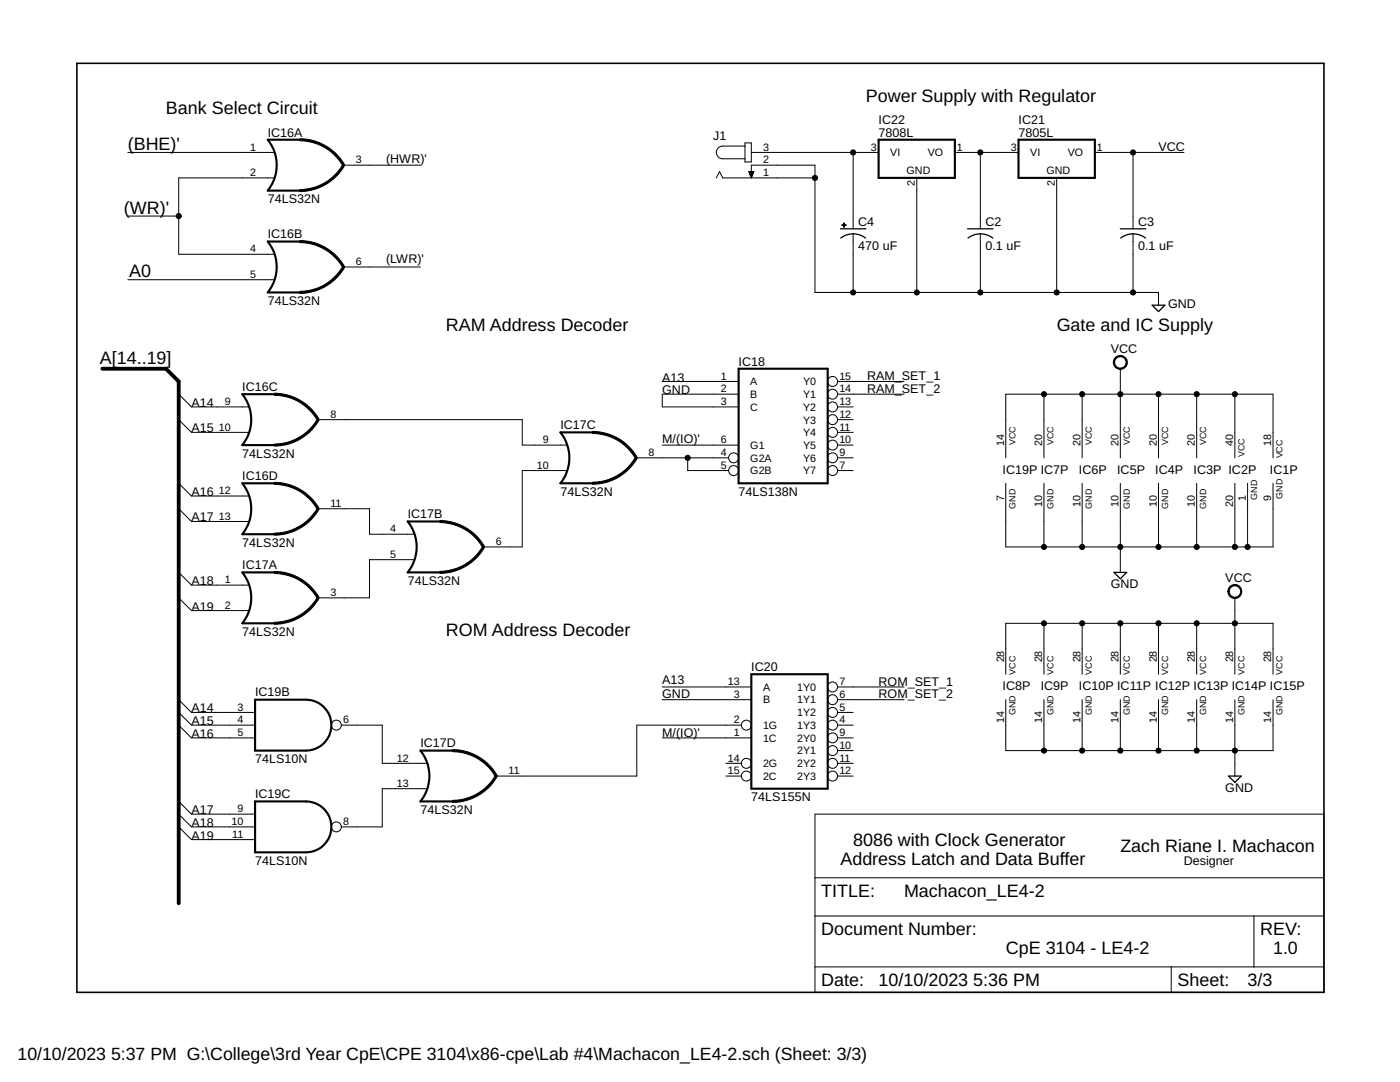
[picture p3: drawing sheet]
<svg xmlns="http://www.w3.org/2000/svg" width="279mm" height="216mm" viewBox="0 0 279 216" stroke-linecap="round" stroke-linejoin="round" font-family="sans-serif">
<path d="M15.3 12.6h248.9v185.4h-248.9z" fill="none" stroke="#000" stroke-width=".32"/>
<g fill="none" stroke="#000" stroke-width=".2">
<path d="M25.5 30.4h29.2M54.7 35.5h-19v15.2h19M68.7 33h15.2M143 35.5l.6-1.3 .6 1.3h18.4M148.7 29.1h-4.5a1.27 1.27 0 0 0-1.2 1.3 1.27 1.27 0 0 0 1.2 1.3h4.5M148.7 28.5h1.2v3.8h-1.2zM149.4 34.2h1.1l-.6 1.3zM149.5 34.3h.9M149.5 34.5h.8M149.6 34.6h.7M149.6 34.7h.7M149.7 34.8h.5"/>
<path d="M149.7 34.9h.5M149.8 35.1h.3M149.8 35.2h.3M149.9 35.3h.1M149.9 35.4h.1M149.9 35.5v-2.5h12.7v25.4h68.6v2.5M149.9 30.4h25.4M170.3 30.4v15.3M183 35.5v22.9M190.6 30.4h12.7M195.6 30.4v15.3M210.9 35.5v22.9"/>
<path d="M218.5 30.4h17.8M226.1 30.4v15.3M25.5 55.8h29.2M25.5 43.1h10.2M68.7 53.3h15.2M170.3 46.7v11.7M195.6 46.7v11.7M226.1 46.7v11.7M35.7 78.7l2.5 2.5h11.4M132.2 76.1h15.2M147.4 78.7h-15.2v2.5h15.2M167.2 76.1h13.2"/>
<path d="M167.2 78.7h13.2M208.3 78.7v12.7M216 78.7v12.7M223.6 73.6v17.8M231.2 78.7v12.7M238.8 78.7v12.7M246.4 78.7v12.7M35.7 83.7l2.5 2.6h11.4M35.7 96.4l2.5 2.6h11.4M63.6 83.7h40.6v5.1h8.9M113.1 93.9h-8.9v15.2h-7.6M127.1 91.4h18.3"/>
<path d="M132.2 88.8h15.2M137.2 91.4v2.5h8.2M167.2 81.2h3.1M167.2 86.3h3.1M167.2 83.7h3.1M167.2 88.8h3.1M167.2 93.9h3.1M167.2 91.4h3.1M200.7 96.4v12.7h53.4v-12.7M200.7 91.4v-12.7h53.4v12.7M208.3 96.4v12.7M216 96.4v12.7"/>
<path d="M223.6 96.4v17.8M231.2 96.4v12.7M238.8 96.4v12.7M246.4 96.4v12.7M249 96.4v12.7M35.7 101.5l2.5 2.6h11.4M35.7 114.2l2.5 2.6h11.4M35.7 119.3l2.5 2.5h11.4M63.6 101.5h10.1v5.1h8.9M82.6 111.7h-8.9v7.6h-10.1M246.4 119.3v15.2M35.7 139.6l2.5 2.6h12.7"/>
<path d="M132.2 139.6h17.7M132.2 137.1h17.7M167.2 139.6h13.2M167.2 137.1h13.2M200.7 139.6v10.2h53.4v-10.2M200.7 134.5v-10.1h53.4v10.1M208.3 124.4v10.1M208.3 139.6v10.2M216 124.4v10.1M216 139.6v10.2M223.6 124.4v10.1M223.6 139.6v10.2"/>
<path d="M231.2 124.4v10.1M231.2 139.6v10.2M238.8 124.4v10.1M238.8 139.6v10.2M246.4 139.6v15.3M35.7 159.9l2.5 2.6h12.7M35.7 142.2l2.5 2.5h12.7M35.7 144.7l2.5 2.5h12.7M68.1 144.7h8.2v7.6h8.9M85.2 157.4h-8.9v7.6h-8.2M132.2 147.2h17.7M144.9 152.3h3.1"/>
<path d="M144.9 154.9h3.1M148 144.7h-20.9v10.2h-28M167.2 142.2h3.1M167.2 144.7h3.1M167.2 147.2h3.1M167.2 152.3h3.1M167.2 154.9h3.1M167.2 149.8h3.1M35.7 162.5l2.5 2.5h12.7M35.7 165l2.5 2.5h12.7M162.6 162.5h101.6v35.5h-101.6zM162.6 175.2h101.6"/>
<path d="M162.6 182.8h101.6M162.6 192.9h101.6M233.7 192.9v5.1M250.3 182.8v10.1"/>
<circle cx="166.2" cy="78.7" r=".99"/>
<circle cx="166.2" cy="76.1" r=".99"/>
<circle cx="146.4" cy="91.4" r=".99"/>
<circle cx="146.4" cy="93.9" r=".99"/>
<circle cx="166.2" cy="91.4" r=".99"/>
<circle cx="166.2" cy="93.9" r=".99"/>
<circle cx="166.2" cy="88.8" r=".99"/>
<circle cx="166.2" cy="86.3" r=".99"/>
<circle cx="166.2" cy="83.7" r=".99"/>
<circle cx="166.2" cy="81.2" r=".99"/>
<circle cx="166.2" cy="139.6" r=".99"/>
<circle cx="166.2" cy="137.1" r=".99"/>
<circle cx="67.1" cy="144.7" r=".99"/>
<circle cx="148.9" cy="152.3" r=".99"/>
<circle cx="148.9" cy="144.7" r=".99"/>
<circle cx="148.9" cy="154.9" r=".99"/>
<circle cx="166.2" cy="152.3" r=".99"/>
<circle cx="166.2" cy="144.7" r=".99"/>
<circle cx="166.2" cy="149.8" r=".99"/>
<circle cx="166.2" cy="142.2" r=".99"/>
<circle cx="166.2" cy="154.9" r=".99"/>
<circle cx="166.2" cy="147.2" r=".99"/>
<circle cx="67.1" cy="165" r=".99"/>
</g>
<g fill="none" stroke="#000" stroke-width=".42">
<path d="M59.8 27.9h-6.4a8.1 8.1 0 0 1 0 10.1h6.4M175.3 27.9h15.3v7.6h-15.3zM203.3 27.9h15.2v7.6h-15.2zM59.8 48.2h-6.4a8.1 8.1 0 0 1 0 10.2h6.4M54.7 78.7h-6.3a8.1 8.1 0 0 1 0 10.1h6.3M147.4 73.6h17.8v22.8h-17.8zM54.7 96.4h-6.3a8.1 8.1 0 0 1 0 10.2h6.3M118.2 86.3h-6.4a8.1 8.1 0 0 1 0 10.1h6.4M54.7 114.2h-6.3a8.1 8.1 0 0 1 0 10.2h6.3M87.7 104.1h-6.3a8.1 8.1 0 0 1 0 10.1h6.3M50.9 139.6h10.2a5.1 5.1 0 0 1 5 5.1 5.1 5.1 0 0 1-5 5.1h-10.2zM149.9 134.5h15.3v22.9h-15.3z"/>
<path d="M50.9 159.9h10.2a5.1 5.1 0 0 1 5 5.1 5.1 5.1 0 0 1-5 5.1h-10.2zM90.3 149.8h-6.4a8 8 0 0 1 0 10.1h6.4"/>
</g>
<g fill="#000" stroke="#000" stroke-width=".2">
<path d="M59.8 37.8a10 10 0 0 0 8.6-5l.4 .2a10.2 10.2 0 0 1-9 5.2z" fill-rule="evenodd"/>
<path d="M59.8 27.7a10.3 10.3 0 0 1 9 5.2l-.4 .2a10 10 0 0 0-8.6-5z" fill-rule="evenodd"/>
<path d="M59.8 58.1a9.9 9.9 0 0 0 8.6-5l.4 .2a10.4 10.4 0 0 1-9 5.2z" fill-rule="evenodd"/>
<path d="M59.8 48a10.2 10.2 0 0 1 9 5.2l-.4 .2a10 10 0 0 0-8.6-5z" fill-rule="evenodd"/>
<path d="M222.6 71.4a1.4 1.4 0 0 1 2.2 .2 1.4 1.4 0 0 1-.8 2.1 1.4 1.4 0 0 1-1.8-1.4h.2a1.15 1.15 0 0 1 1.7-1.1 1.15 1.15 0 0 1 .2 2 1.15 1.15 0 0 1-1.8-.6l-.1-.3h-.2z" fill-rule="evenodd"/>
<path d="M54.7 88.6a10 10 0 0 0 8.7-5l.3 .2a10.3 10.3 0 0 1-9 5.2z" fill-rule="evenodd"/>
<path d="M54.7 78.5a10.3 10.3 0 0 1 9 5.2l-.3 .2a9.9 9.9 0 0 0-8.7-5z" fill-rule="evenodd"/>
<path d="M118.2 96.2a9.9 9.9 0 0 0 8.6-5l.4 .2a10.3 10.3 0 0 1-9 5.2z" fill-rule="evenodd"/>
<path d="M118.2 86.1a10.3 10.3 0 0 1 9 5.2l-.4 .2a9.9 9.9 0 0 0-8.6-5z" fill-rule="evenodd"/>
<path d="M54.7 106.4a10 10 0 0 0 8.7-5l.3 .2a10.2 10.2 0 0 1-9 5.2z" fill-rule="evenodd"/>
<path d="M54.7 96.2a10.3 10.3 0 0 1 9 5.3l-.3 .2a10 10 0 0 0-8.7-5.1z" fill-rule="evenodd"/>
<path d="M54.7 114a10.3 10.3 0 0 1 9 5.3l-.3 .1a10 10 0 0 0-8.7-5z" fill-rule="evenodd"/>
<path d="M87.8 114a9.9 9.9 0 0 0 8.6-5l.3 .2a10.2 10.2 0 0 1-8.9 5.2z" fill-rule="evenodd"/>
<path d="M87.8 103.9a10.3 10.3 0 0 1 8.9 5.2l-.3 .2a9.9 9.9 0 0 0-8.6-5z" fill-rule="evenodd"/>
<path d="M245.4 117.1a1.39 1.39 0 0 1 2.2 .2 1.39 1.39 0 0 1-.8 2.1 1.39 1.39 0 0 1-1.8-1.4h.3a1.15 1.15 0 0 1 1.6-1.1 1.15 1.15 0 0 1 .3 2 1.15 1.15 0 0 1-1.9-.6v-.3h-.3z" fill-rule="evenodd"/>
<path d="M54.7 124.2a10 10 0 0 0 8.7-5.1l.3 .2a10.2 10.2 0 0 1-9 5.3z" fill-rule="evenodd"/>
<path d="M90.3 159.7a9.9 9.9 0 0 0 8.6-5l.4 .2a10.3 10.3 0 0 1-9 5.2z" fill-rule="evenodd"/>
<path d="M90.3 149.6a10.2 10.2 0 0 1 9 5.2l-.4 .2a9.9 9.9 0 0 0-8.6-5z" fill-rule="evenodd"/>
<circle cx="162.6" cy="35.5" r=".51"/>
<circle cx="170.3" cy="30.4" r=".51"/>
<circle cx="195.6" cy="30.4" r=".51"/>
<circle cx="226.1" cy="30.4" r=".51"/>
<circle cx="35.7" cy="43.1" r=".51"/>
<circle cx="170.3" cy="58.4" r=".51"/>
<circle cx="183" cy="58.4" r=".51"/>
<circle cx="195.6" cy="58.4" r=".51"/>
<circle cx="210.9" cy="58.4" r=".51"/>
<circle cx="226.1" cy="58.4" r=".51"/>
<circle cx="208.3" cy="78.7" r=".51"/>
<circle cx="216" cy="78.7" r=".51"/>
<circle cx="223.6" cy="78.7" r=".51"/>
<circle cx="231.2" cy="78.7" r=".51"/>
<circle cx="238.8" cy="78.7" r=".51"/>
<circle cx="246.4" cy="78.7" r=".51"/>
<circle cx="137.2" cy="91.4" r=".51"/>
<circle cx="208.3" cy="109.1" r=".51"/>
<circle cx="216" cy="109.1" r=".51"/>
<circle cx="223.6" cy="109.1" r=".51"/>
<circle cx="231.2" cy="109.1" r=".51"/>
<circle cx="238.8" cy="109.1" r=".51"/>
<circle cx="246.4" cy="109.1" r=".51"/>
<circle cx="249" cy="109.1" r=".51"/>
<circle cx="208.3" cy="124.4" r=".51"/>
<circle cx="216" cy="124.4" r=".51"/>
<circle cx="223.6" cy="124.4" r=".51"/>
<circle cx="231.2" cy="124.4" r=".51"/>
<circle cx="238.8" cy="124.4" r=".51"/>
<circle cx="246.4" cy="124.4" r=".51"/>
<circle cx="208.3" cy="149.8" r=".51"/>
<circle cx="216" cy="149.8" r=".51"/>
<circle cx="223.6" cy="149.8" r=".51"/>
<circle cx="231.2" cy="149.8" r=".51"/>
<circle cx="238.8" cy="149.8" r=".51"/>
<circle cx="246.4" cy="149.8" r=".51"/>
</g>
<path d="M167.7 45.7h5.1M167.8 47.5a4 4 0 0 1 4.9 0M193.1 45.7h5.1M193.2 47.5a4 4 0 0 1 4.9 0M223.6 45.7h5.1M223.7 47.5a4 4 0 0 1 4.9 0M229.9 60.9h2.6l-1.3 1.3zM222.3 114.2h2.6l-1.3 1.3zM245.2 154.9h2.5l-1.3 1.2z" fill="none" stroke="#000" stroke-width=".25"/>
<path d="M168 44.9h.9v.1h-.9zM168.4 44.5h.1v.9h-.1z" fill="#000" stroke="#000" stroke-width=".2"/>
<path d="M20.4 73.6h12.7l2.6 2.5v104.1" fill="none" stroke="#000" stroke-width=".76"/>
<g font-size="3.6">
<text x="33.1" y="22.8">Bank Select Circuit</text>
<text x="172.8" y="20.3">Power Supply with Regulator</text>
<text x="25.5" y="29.9">(BHE)'</text>
<text x="24.7" y="42.6">(WR)'</text>
<text x="25.8" y="55.3">A0</text>
<text x="89" y="66">RAM Address Decoder</text>
<text x="210.9" y="66">Gate and IC Supply</text>
<text x="19.9" y="72.6">A[14..19]</text>
<text x="89" y="126.9">ROM Address Decoder</text>
<text x="167.7" y="172.6">Address Latch and Data Buffer</text>
<text x="170.3" y="168.8">8086 with Clock Generator</text>
<text x="223.6" y="170.1">Zach Riane I. Machacon</text>
<text x="163.9" y="179">TITLE:</text>
<text x="180.4" y="179">Machacon_LE4-2</text>
<text x="163.9" y="186.6">Document Number:</text>
<text x="200.7" y="190.4">CpE 3104 - LE4-2</text>
<text x="251.5" y="186.6">REV:</text>
<text x="254.1" y="190.4">1.0</text>
<text x="163.9" y="196.7">Date:</text>
<text x="175.3" y="196.7">10/10/2023</text>
<text x="194.2" y="196.7">5:36 PM</text>
<text x="235" y="196.7">Sheet:</text>
<text x="249" y="196.7">3/3</text>
</g>
<g font-size="3.5">
<text x="3.5" y="211.4">10/10/2023</text>
<text x="22.2" y="211.4">5:37 PM G:\College\3rd Year CpE\CPE 3104\x86-cpe\Lab #4\Machacon_LE4-2.sch (Sheet: 3/3)</text>
</g>
<g font-size="2.5">
<text x="53.4" y="27.2">IC16A</text>
<text x="142.3" y="27.9">J1</text>
<text x="175.3" y="27.2">7808L</text>
<text x="175.3" y="24.7">IC22</text>
<text x="203.3" y="27.2">7805L</text>
<text x="203.3" y="24.7">IC21</text>
<text x="77.1" y="32.4">(HWR)'</text>
<text x="231.2" y="30.2">VCC</text>
<text x="53.4" y="40.6">74LS32N</text>
<text x="53.4" y="47.6">IC16B</text>
<text x="171.3" y="45">C4</text>
<text x="196.7" y="45">C2</text>
<text x="227.1" y="45">C3</text>
<text x="77.1" y="52.5">(LWR)'</text>
<text x="171.3" y="49.8">470 uF</text>
<text x="196.7" y="49.8">0.1 uF</text>
<text x="227.1" y="49.8">0.1 uF</text>
<text x="53.4" y="60.9">74LS32N</text>
<text x="233.1" y="61.5">GND</text>
<text x="221.7" y="70.4">VCC</text>
<text x="132.2" y="76.1">A13</text>
<text x="147.4" y="73">IC18</text>
<text x="173.1" y="75.9">RAM_SET_1</text>
<text x="38.2" y="81.2">A14</text>
<text x="48.4" y="78">IC16C</text>
<text x="132.2" y="78.7">GND</text>
<text x="173.1" y="78.4">RAM_SET_2</text>
<text x="38.2" y="86.3">A15</text>
<text x="111.8" y="85.6">IC17C</text>
<text x="132.2" y="88.3">M/(IO)'</text>
<text x="48.4" y="91.4">74LS32N</text>
<text x="48.4" y="95.8">IC16D</text>
<text x="200.1" y="94.5">IC19P IC7P</text>
<text x="215.3" y="94.5">IC6P</text>
<text x="223" y="94.5">IC5P</text>
<text x="230.6" y="94.5">IC4P</text>
<text x="238.2" y="94.5">IC3P IC2P</text>
<text x="253.4" y="94.5">IC1P</text>
<text x="38.2" y="99">A16</text>
<text x="111.8" y="99">74LS32N</text>
<text x="147.4" y="99">74LS138N</text>
<text x="38.2" y="104.1">A17</text>
<text x="81.4" y="103.4">IC17B</text>
<text x="48.4" y="109.1">74LS32N</text>
<text x="48.4" y="113.6">IC17A</text>
<text x="38.2" y="116.8">A18</text>
<text x="81.4" y="116.8">74LS32N</text>
<text x="221.7" y="117.4">GND</text>
<text x="244.5" y="116.1">VCC</text>
<text x="38.2" y="121.8">A19</text>
<text x="48.4" y="126.9">74LS32N</text>
<text x="132.2" y="136.6">A13</text>
<text x="149.9" y="133.9">IC20</text>
<text x="175.3" y="136.8">ROM_SET_1</text>
<text x="200.1" y="137.7">IC8P</text>
<text x="207.7" y="137.7">IC9P</text>
<text x="215.3" y="137.7">IC10P IC11P IC12P IC13P IC14P IC15P</text>
<text x="38.2" y="142.1">A14</text>
<text x="50.9" y="139">IC19B</text>
<text x="132.2" y="139.4">GND</text>
<text x="175.3" y="139.4">ROM_SET_2</text>
<text x="38.2" y="144.7">A15</text>
<text x="38.2" y="147.2">A16</text>
<text x="83.9" y="149.1">IC17D</text>
<text x="132.2" y="147">M/(IO)'</text>
<text x="50.9" y="152.3">74LS10N</text>
<text x="50.9" y="159.3">IC19C</text>
<text x="149.9" y="159.9">74LS155N</text>
<text x="244.5" y="158">GND</text>
<text x="38.2" y="162.5">A17</text>
<text x="38.2" y="165">A18</text>
<text x="38.2" y="167.5">A19</text>
<text x="83.9" y="162.5">74LS32N</text>
<text x="50.9" y="172.6">74LS10N</text>
<text x="236.3" y="172.6">Designer</text>
</g>
<g font-size="2.1">
<text x="49.9" y="30.1">1</text>
<text x="49.9" y="35.1">2</text>
<text x="71" y="32.6">3</text>
<text x="152.3" y="30.1">3</text>
<text x="152.3" y="32.6">2</text>
<text x="152.3" y="35.1">1</text>
<text x="173.8" y="30.1">3</text>
<text x="177.7" y="31.2">VI</text>
<text x="180.9" y="34.7">GND</text>
<text x="185.1" y="31.2">VO</text>
<text x="190.9" y="30.1">1</text>
<text x="201.7" y="30.1">3</text>
<text x="205.6" y="31.2">VI</text>
<text x="208.9" y="34.7">GND</text>
<text x="213.1" y="31.2">VO</text>
<text x="218.9" y="30.1">1</text>
<text x="182.6" y="37" transform="rotate(-90 182.6 37)">2</text>
<text x="210.5" y="37" transform="rotate(-90 210.5 37)">2</text>
<text x="49.9" y="50.4">4</text>
<text x="71" y="52.9">6</text>
<text x="49.9" y="55.5">5</text>
<text x="143.9" y="75.8">1</text>
<text x="149.7" y="76.9">A</text>
<text x="160.3" y="76.9">Y0</text>
<text x="167.5" y="75.8">15</text>
<text x="44.8" y="80.8">9</text>
<text x="65.9" y="83.4">8</text>
<text x="143.9" y="78.3">2</text>
<text x="143.9" y="80.8">3</text>
<text x="149.7" y="79.4">B</text>
<text x="149.7" y="82">C</text>
<text x="160.3" y="82">Y2</text>
<text x="160.3" y="79.4">Y1</text>
<text x="167.5" y="83.4">12</text>
<text x="167.5" y="80.8">13</text>
<text x="167.5" y="78.3">14</text>
<text x="43.7" y="85.9">10</text>
<text x="108.3" y="88.5">9</text>
<text x="143.9" y="88.5">6</text>
<text x="149.7" y="89.6">G1</text>
<text x="160.3" y="89.6">Y5</text>
<text x="160.3" y="87">Y4</text>
<text x="160.3" y="84.5">Y3</text>
<text x="167.5" y="88.5">10</text>
<text x="167.5" y="85.9">11</text>
<text x="200.4" y="89" transform="rotate(-90 200.4 89)">14</text>
<text x="208" y="89" transform="rotate(-90 208 89)">20</text>
<text x="215.6" y="89" transform="rotate(-90 215.6 89)">20</text>
<text x="223.2" y="89" transform="rotate(-90 223.2 89)">20</text>
<text x="230.9" y="89" transform="rotate(-90 230.9 89)">20</text>
<text x="238.5" y="89" transform="rotate(-90 238.5 89)">20</text>
<text x="246.1" y="89" transform="rotate(-90 246.1 89)">40</text>
<text x="253.7" y="89" transform="rotate(-90 253.7 89)">18</text>
<text x="107.1" y="93.5">10</text>
<text x="129.4" y="91">8</text>
<text x="143.9" y="91">4</text>
<text x="143.9" y="93.5">5</text>
<text x="149.7" y="92.1">G2A</text>
<text x="149.7" y="94.7">G2B</text>
<text x="160.3" y="94.7">Y7</text>
<text x="160.3" y="92.1">Y6</text>
<text x="167.5" y="93.5">7</text>
<text x="167.5" y="91">9</text>
<text x="43.7" y="98.6">12</text>
<text x="65.9" y="101.2">11</text>
<text x="200.4" y="100" transform="rotate(-90 200.4 100)">7</text>
<text x="208" y="101.1" transform="rotate(-90 208 101.1)">10</text>
<text x="215.6" y="101.1" transform="rotate(-90 215.6 101.1)">10</text>
<text x="223.2" y="101.1" transform="rotate(-90 223.2 101.1)">10</text>
<text x="230.9" y="101.1" transform="rotate(-90 230.9 101.1)">10</text>
<text x="238.5" y="101.1" transform="rotate(-90 238.5 101.1)">10</text>
<text x="246.1" y="101.1" transform="rotate(-90 246.1 101.1)">20</text>
<text x="248.6" y="100" transform="rotate(-90 248.6 100)">1</text>
<text x="253.7" y="100" transform="rotate(-90 253.7 100)">9</text>
<text x="43.7" y="103.7">13</text>
<text x="77.9" y="106.2">4</text>
<text x="77.9" y="111.3">5</text>
<text x="98.9" y="108.8">6</text>
<text x="44.8" y="116.4">1</text>
<text x="65.9" y="118.9">3</text>
<text x="44.8" y="121.5">2</text>
<text x="145.2" y="136.7">13</text>
<text x="152.3" y="137.8">A</text>
<text x="159.1" y="137.8">1Y0</text>
<text x="167.5" y="136.7">7</text>
<text x="200.4" y="132.2" transform="rotate(-90 200.4 132.2)">28</text>
<text x="208" y="132.2" transform="rotate(-90 208 132.2)">28</text>
<text x="215.6" y="132.2" transform="rotate(-90 215.6 132.2)">28</text>
<text x="223.2" y="132.2" transform="rotate(-90 223.2 132.2)">28</text>
<text x="230.9" y="132.2" transform="rotate(-90 230.9 132.2)">28</text>
<text x="238.5" y="132.2" transform="rotate(-90 238.5 132.2)">28</text>
<text x="246.1" y="132.2" transform="rotate(-90 246.1 132.2)">28</text>
<text x="253.7" y="132.2" transform="rotate(-90 253.7 132.2)">28</text>
<text x="47.4" y="141.8">3</text>
<text x="146.4" y="139.3">3</text>
<text x="152.3" y="140.4">B</text>
<text x="159.1" y="142.9">1Y2</text>
<text x="159.1" y="140.4">1Y1</text>
<text x="167.5" y="141.8">5</text>
<text x="167.5" y="139.3">6</text>
<text x="47.4" y="144.3">4</text>
<text x="47.4" y="146.9">5</text>
<text x="68.5" y="144.3">6</text>
<text x="146.4" y="146.9">1</text>
<text x="146.4" y="144.3">2</text>
<text x="152.3" y="148">1C</text>
<text x="152.3" y="145.4">1G</text>
<text x="159.1" y="145.4">1Y3</text>
<text x="159.1" y="148">2Y0</text>
<text x="167.5" y="144.3">4</text>
<text x="167.5" y="146.9">9</text>
<text x="167.5" y="149.4">10</text>
<text x="200.4" y="144.3" transform="rotate(-90 200.4 144.3)">14</text>
<text x="208" y="144.3" transform="rotate(-90 208 144.3)">14</text>
<text x="215.6" y="144.3" transform="rotate(-90 215.6 144.3)">14</text>
<text x="223.2" y="144.3" transform="rotate(-90 223.2 144.3)">14</text>
<text x="230.9" y="144.3" transform="rotate(-90 230.9 144.3)">14</text>
<text x="238.5" y="144.3" transform="rotate(-90 238.5 144.3)">14</text>
<text x="246.1" y="144.3" transform="rotate(-90 246.1 144.3)">14</text>
<text x="253.7" y="144.3" transform="rotate(-90 253.7 144.3)">14</text>
<text x="79.2" y="151.9">12</text>
<text x="101.5" y="154.5">11</text>
<text x="145.2" y="151.9">14</text>
<text x="145.2" y="154.5">15</text>
<text x="152.3" y="153.1">2G</text>
<text x="152.3" y="155.6">2C</text>
<text x="159.1" y="150.5">2Y1</text>
<text x="159.1" y="153.1">2Y2</text>
<text x="159.1" y="155.6">2Y3</text>
<text x="167.5" y="151.9">11</text>
<text x="167.5" y="154.5">12</text>
<text x="79.2" y="157">13</text>
<text x="46.2" y="164.6">10</text>
<text x="46.3" y="167.2">11</text>
<text x="47.4" y="162.1">9</text>
<text x="68.5" y="164.6">8</text>
</g>
<g font-size="1.8">
<text x="202.6" y="88.8" transform="rotate(-90 202.6 88.8)">VCC</text>
<text x="210.3" y="88.8" transform="rotate(-90 210.3 88.8)">VCC</text>
<text x="217.9" y="88.8" transform="rotate(-90 217.9 88.8)">VCC</text>
<text x="225.5" y="88.8" transform="rotate(-90 225.5 88.8)">VCC</text>
<text x="233.1" y="88.8" transform="rotate(-90 233.1 88.8)">VCC</text>
<text x="240.7" y="88.8" transform="rotate(-90 240.7 88.8)">VCC</text>
<text x="248.3" y="91.2" transform="rotate(-90 248.3 91.2)">VCC</text>
<text x="256" y="91.5" transform="rotate(-90 256 91.5)">VCC</text>
<text x="202.6" y="101.5" transform="rotate(-90 202.6 101.5)">GND</text>
<text x="210.3" y="101.5" transform="rotate(-90 210.3 101.5)">GND</text>
<text x="217.9" y="101.5" transform="rotate(-90 217.9 101.5)">GND</text>
<text x="225.5" y="101.5" transform="rotate(-90 225.5 101.5)">GND</text>
<text x="233.1" y="101.5" transform="rotate(-90 233.1 101.5)">GND</text>
<text x="240.7" y="101.5" transform="rotate(-90 240.7 101.5)">GND</text>
<text x="250.9" y="99.7" transform="rotate(-90 250.9 99.7)">GND</text>
<text x="256" y="99.5" transform="rotate(-90 256 99.5)">GND</text>
<text x="202.6" y="134.7" transform="rotate(-90 202.6 134.7)">VCC</text>
<text x="210.3" y="134.7" transform="rotate(-90 210.3 134.7)">VCC</text>
<text x="217.9" y="134.7" transform="rotate(-90 217.9 134.7)">VCC</text>
<text x="225.5" y="134.7" transform="rotate(-90 225.5 134.7)">VCC</text>
<text x="233.1" y="134.7" transform="rotate(-90 233.1 134.7)">VCC</text>
<text x="240.7" y="134.7" transform="rotate(-90 240.7 134.7)">VCC</text>
<text x="248.3" y="134.7" transform="rotate(-90 248.3 134.7)">VCC</text>
<text x="256" y="134.7" transform="rotate(-90 256 134.7)">VCC</text>
<text x="202.6" y="142.7" transform="rotate(-90 202.6 142.7)">GND</text>
<text x="210.3" y="142.7" transform="rotate(-90 210.3 142.7)">GND</text>
<text x="217.9" y="142.7" transform="rotate(-90 217.9 142.7)">GND</text>
<text x="225.5" y="142.7" transform="rotate(-90 225.5 142.7)">GND</text>
<text x="233.1" y="142.7" transform="rotate(-90 233.1 142.7)">GND</text>
<text x="240.7" y="142.7" transform="rotate(-90 240.7 142.7)">GND</text>
<text x="248.3" y="142.7" transform="rotate(-90 248.3 142.7)">GND</text>
<text x="256" y="142.7" transform="rotate(-90 256 142.7)">GND</text>
</g>
</svg>
